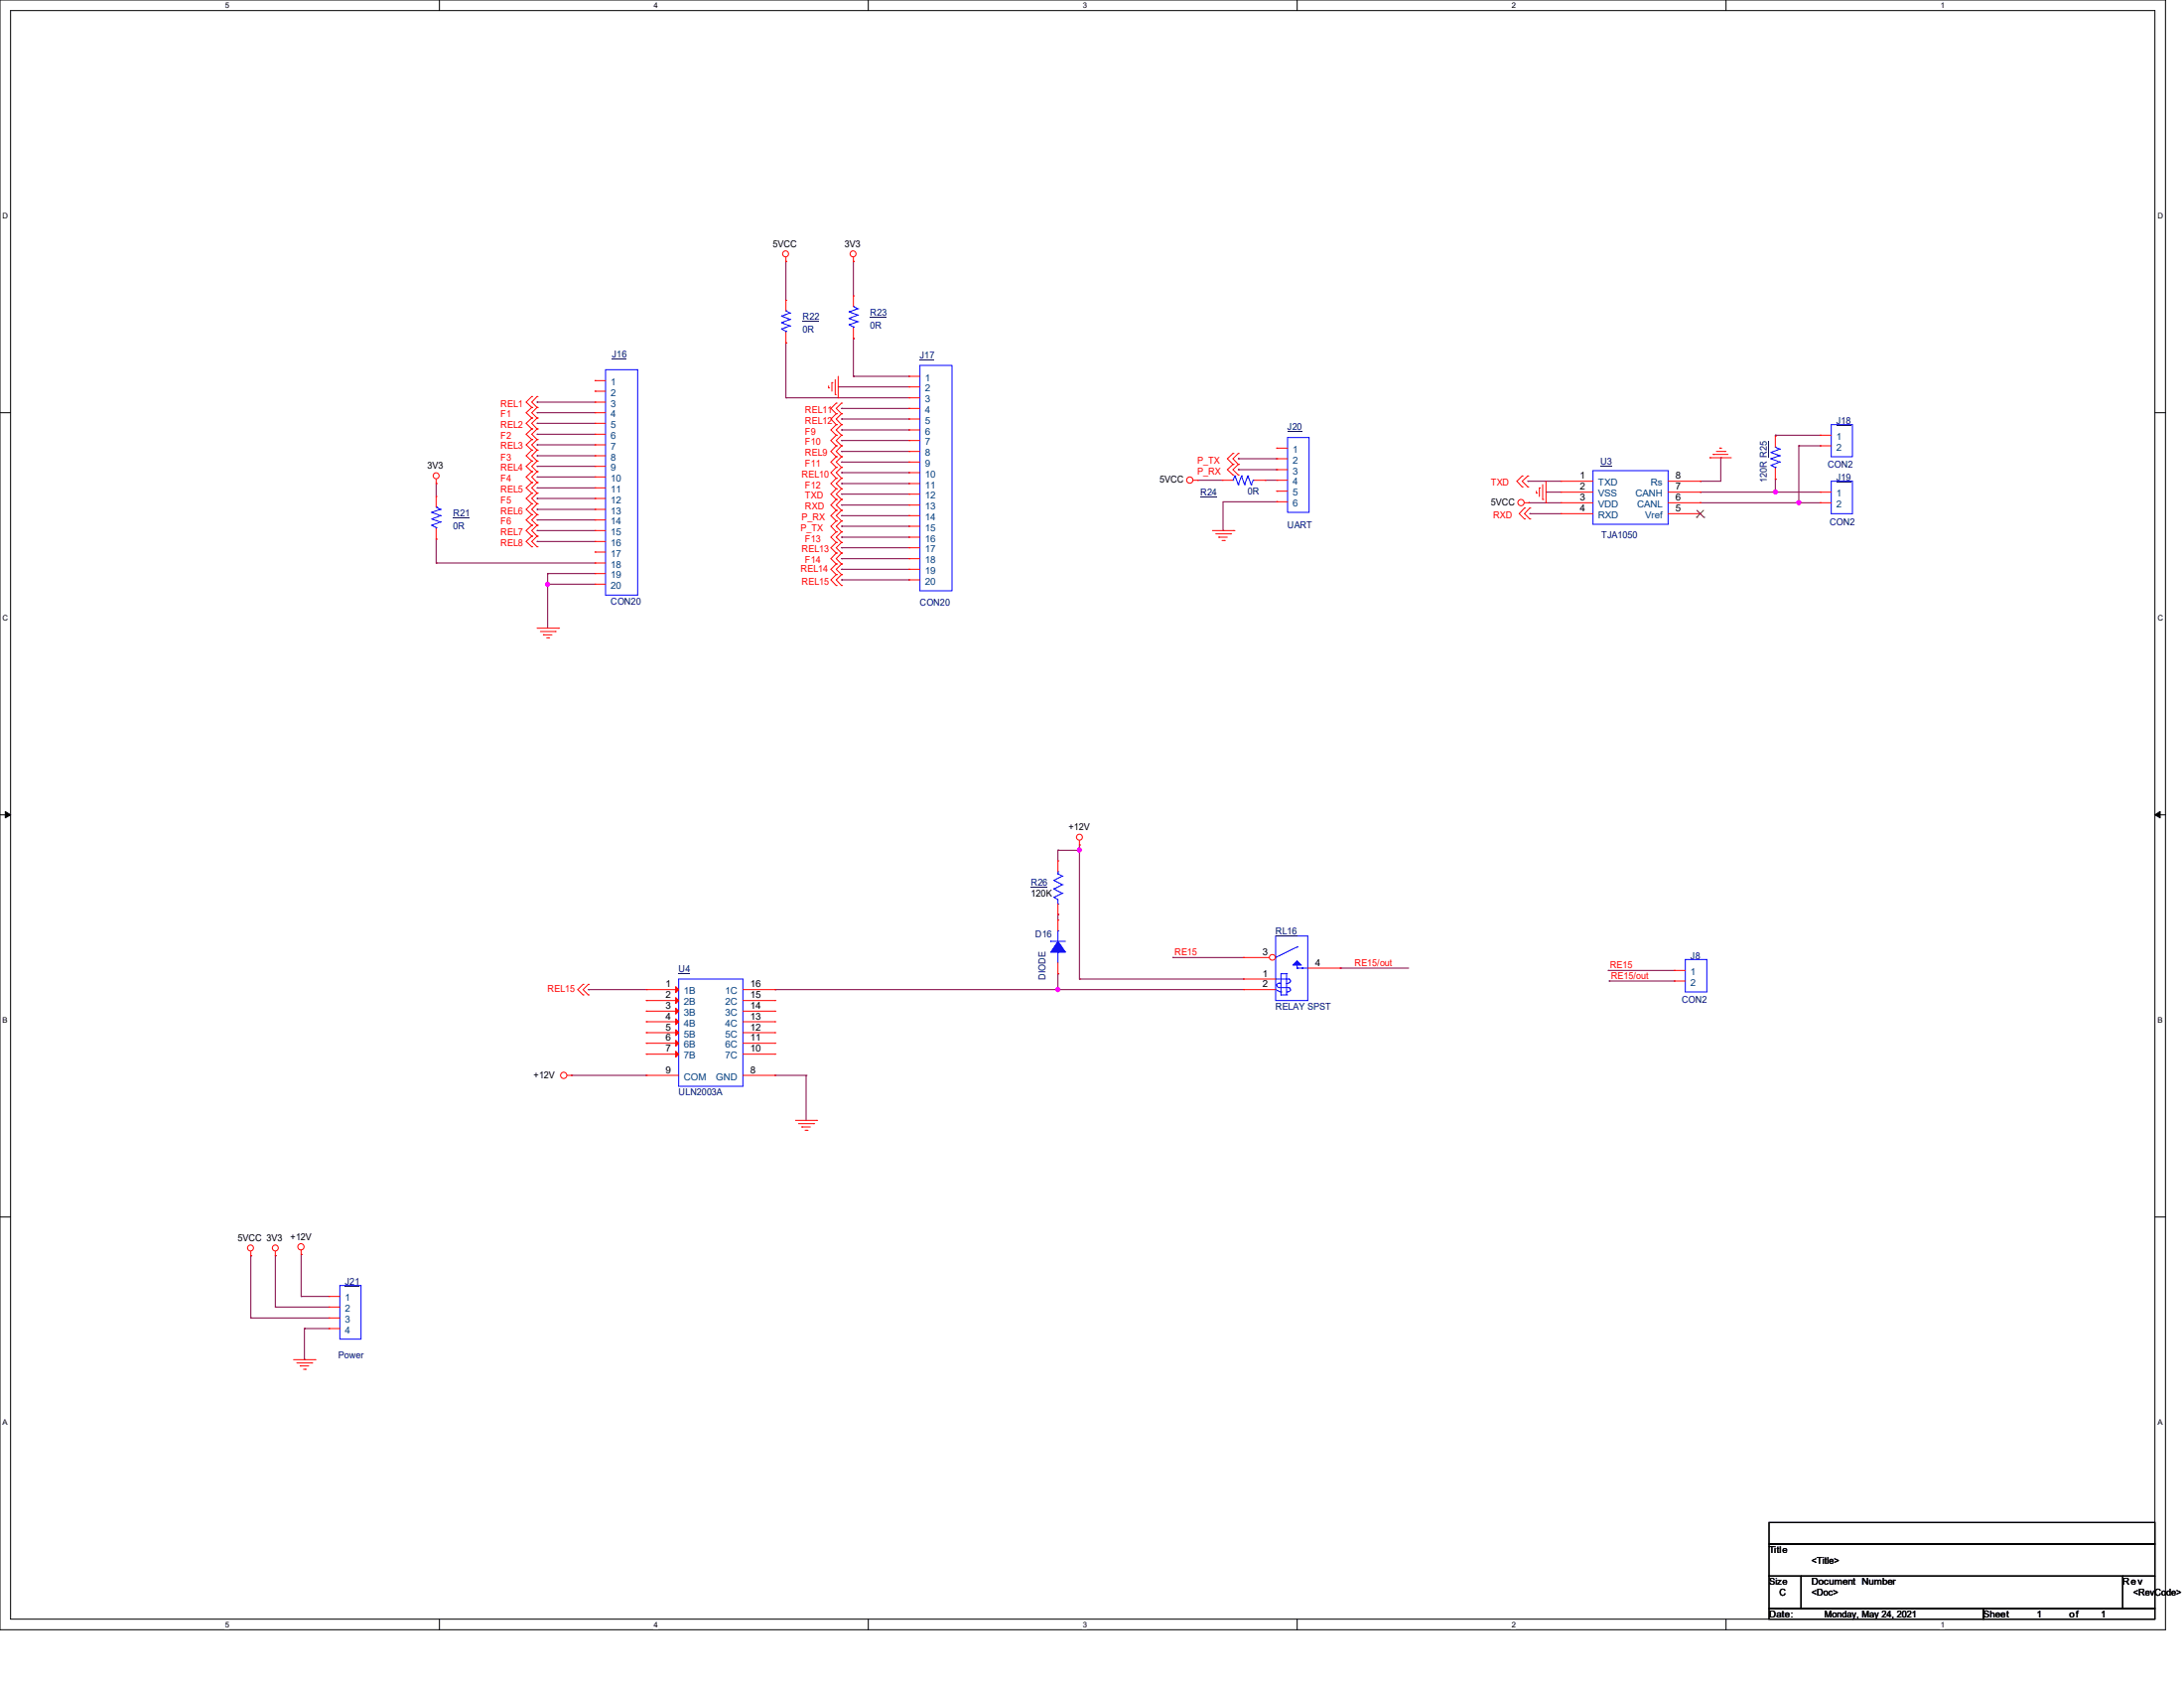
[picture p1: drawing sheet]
<svg xmlns="http://www.w3.org/2000/svg" width="279mm" height="216mm" viewBox="0 0 279 216" stroke-linecap="round" stroke-linejoin="round" font-family="sans-serif">
<path d="M0 0h277v208.4h-277zM1.4 1.4h274.3v205.7h-274.3z" fill="none" stroke="#000" stroke-width=".13"/>
<g fill="#fff">
<path d="M28.8 .1h.5v1.1h-.5z"/>
<path d="M28.8 207.2h.5v1.1h-.5z"/>
</g>
<path d="M56.2 0v1.4M56.2 207.1v1.3" fill="none" stroke="#000" stroke-width=".13"/>
<g fill="#fff">
<path d="M83.7 .1h.5v1.1h-.5z"/>
<path d="M83.7 207.2h.5v1.1h-.5z"/>
</g>
<path d="M111.1 0v1.4M111.1 207.1v1.3" fill="none" stroke="#000" stroke-width=".13"/>
<g fill="#fff">
<path d="M138.5 .1h.6v1.1h-.6z"/>
<path d="M138.5 207.2h.6v1.1h-.6z"/>
</g>
<path d="M165.9 0v1.4M165.9 207.1v1.3" fill="none" stroke="#000" stroke-width=".13"/>
<g fill="#fff">
<path d="M193.4 .1h.5v1.1h-.5z"/>
<path d="M193.4 207.2h.5v1.1h-.5z"/>
</g>
<path d="M220.8 0v1.4M220.8 207.1v1.3" fill="none" stroke="#000" stroke-width=".13"/>
<g fill="#fff">
<path d="M248.2 .1h.6v1.1h-.6z"/>
<path d="M248.2 207.2h.6v1.1h-.6z"/>
<path d="M.3 27.1h.8v1.1h-.8z"/>
<path d="M276 27.1h.7v1.1h-.7z"/>
<path d="M.3 78.5h.8v1.1h-.8z"/>
<path d="M276 78.5h.7v1.1h-.7z"/>
</g>
<path d="M0 52.8h1.4M275.7 52.8h1.3" fill="none" stroke="#000" stroke-width=".13"/>
<g fill="#fff">
<path d="M.3 129.9h.7v1.1h-.7z"/>
<path d="M276 129.9h.6v1.1h-.6z"/>
</g>
<path d="M0 104.2h1.4M275.7 104.2h1.3" fill="none" stroke="#000" stroke-width=".13"/>
<path d="M.7 103.8l.7 .4-.7 .4zM275.7 104.2l.7-.4v.8z" fill="#000" stroke="#000" stroke-width=".13"/>
<g fill="#fff">
<path d="M.3 181.4h.7v1.1h-.7z"/>
<path d="M276 181.4h.6v1.1h-.6z"/>
</g>
<path d="M0 155.7h1.4M275.7 155.7h1.3M226.3 194.7h49.4v2.8h-49.4zM226.3 197.5h49.4v4.1h-49.4zM226.3 201.6h4.1v4.1h-4.1zM226.3 205.7h27.4v1.4h-27.4zM230.4 201.6h41.2v4.1h-41.2zM253.7 205.7h22v1.4h-22zM271.6 201.6h4.1v4.1h-4.1z" fill="none" stroke="#000" stroke-width=".13"/>
<g fill="none" stroke="#800040" stroke-width=".13">
<path d="M100.5 33.4h.1M100.5 33.4v5M109.2 33.4h.1M109.2 33.4v4.4M68.7 51.4h.1M68.7 54.1h.1M68.7 56.9h.1M68.7 59.6h.1M68.7 52.8h.1M68.7 55.5h.1M68.7 58.3h.1M68.7 51.4h7.4"/>
<path d="M68.7 54.1h7.4M68.7 56.9h7.4M68.7 59.6h7.4M68.7 52.8h7.4M68.7 55.5h7.4M68.7 58.3h7.4M100.5 43.9h.1M100.5 50.9h.1M100.5 43.9v7M100.5 50.9h15.8M107.2 49.5h.1M107.2 49.5h9.1"/>
<path d="M107.7 52.2h.1M107.7 55h.1M107.7 57.7h.1M107.7 59.1h.1M107.7 56.3h.1M107.7 53.6h.1M107.7 52.2h8.6M107.7 55h8.6M107.7 57.7h8.6M107.7 59.1h8.6M107.7 56.3h8.6M107.7 53.6h8.6"/>
<path d="M109.2 48.1h.1M109.2 43.3h.1M109.2 43.3v4.8M109.2 48.1h7.1M158.4 58.7h.1M158.4 58.7h4.9M220.1 58.5h.1M220.1 58.5v3.1h-2.6M227.1 55.7h.1M227.1 55.7v.1M227.1 55.7h5.8M230.1 57h.1"/>
<path d="M230.1 57h2.8M230.1 57v7.3M55.8 61.8h.1M55.8 72h.1M55.8 69h.1M55.8 61.8v1.7M55.8 69v3M55.8 72h20.3M68.7 62.4h.1M68.7 65.2h.1M68.7 67.9h.1M68.7 69.3h.1"/>
<path d="M68.7 61h.1M68.7 63.8h.1M68.7 66.5h.1M68.7 62.4h7.4M68.7 65.2h7.4M68.7 67.9h7.4M68.7 69.3h7.4M68.7 61h7.4M68.7 63.8h7.4M68.7 66.5h7.4M70.1 73.4h.1M70.1 74.7h.1"/>
<path d="M70.1 73.4v6.9M70.1 73.4h6M70.1 74.7h6M107.7 63.2h.1M107.7 64.6h.1M107.7 60.5h.1M107.7 61.8h.1M107.7 67.3h.1M107.7 68.7h.1M107.7 71.5h.1M107.7 74.2h.1M107.7 72.8h.1"/>
<path d="M107.7 70.1h.1M107.7 66h.1M107.7 63.2h8.6M107.7 64.6h8.6M107.7 60.5h8.6M107.7 61.8h8.6M107.7 67.3h8.6M107.7 68.7h8.6M107.7 71.5h8.6M107.7 74.2h8.6M107.7 72.8h8.6M107.7 70.1h8.6"/>
<path d="M107.7 66h8.6M153.2 61.4h.1M153.2 61.4h3.1M156.5 67.9h.1M158.4 60.1h.1M158.4 60.1h4.9M161.8 61.4h.1M161.8 61.4h1.5M163.3 64.2h.1M163.3 64.2h-6.8v3.7M195.5 61.6h.1M195.5 61.6h4.2"/>
<path d="M195.6 64.3h.1M195.6 64.3h4.1M195.7 65.7h.1M195.7 65.7h4M197.8 62.9h.1M197.8 62.9h1.9M217.5 61.6h.1M217.5 62.9h.1M217.5 64.3h.1M217.5 62.9h15.4M217.5 64.3h15.4M227.1 62.9h.1"/>
<path d="M227.1 61.3h.1M227.1 61.3v1.6M230.1 64.3h.1M135.3 108.8h.1M135.3 117h.1M135.3 108.8v1.3M135.3 117v.7M135.3 108.8h2.8M138.1 108.8h.1M138.1 108.1h.1M138.1 108.1v17.1M73.1 137.5h.1"/>
<path d="M73.1 137.5h9.6M75.3 126.6h.1M75.3 126.6h7.4M99.1 137.5h.1M99.1 126.6h.1M99.1 137.5h4M99.1 126.6h60M103.1 137.5h.1M103.1 137.5v5.8M135.3 124.5h.1M135.3 126.6h.1M135.3 124.5v2.1"/>
<path d="M138.1 125.2h.1M138.1 125.2h21M150 122.5h.1M150 122.5h9.1M171.4 123.8h.1M171.4 123.8h8.8M205.7 124.1h.1M205.7 124.1h8.5M205.9 125.5h.1M205.9 125.5h8.3M32.1 168.6h.1M32.1 160.6h.1"/>
<path d="M32.1 168.6h10M32.1 160.6v8M35.2 167.2h.1M35.2 160.6h.1M35.2 167.2h6.9M35.2 160.6v6.6M38.5 165.8h.1M38.5 160.4h.1M38.5 165.8h3.6M38.5 160.4v5.4M38.9 169.9h.1M38.9 173.9h.1"/>
<path d="M38.9 169.9h3.2M38.9 169.9v4"/>
</g>
<g fill="#f0f" stroke="#f0f" stroke-width=".13">
<circle cx="70.1" cy="74.7" r=".25"/>
<circle cx="227.1" cy="62.9" r=".25"/>
<circle cx="230.1" cy="64.3" r=".25"/>
<circle cx="138.1" cy="108.7" r=".25"/>
<circle cx="135.3" cy="126.6" r=".25"/>
</g>
<g fill="none" stroke="#f00" stroke-width=".13">
<path d="M100.5 33.4h.1M100.5 32.9v.5M109.2 33.4h.1M109.2 32.9v.5M68 50.7h.1M68 52.1h.1M68 53.5h.1M68 54.9h.1M68 56.2h.1M68 57.6h.1M68 59h.1M68 50.7l-.7 .7 .7 .7"/>
<path d="M68 52.1l-.7 .7 .7 .7M68 53.5l-.7 .6 .7 .8M68 54.9l-.7 .6 .7 .7M68 56.2l-.7 .7 .7 .7M68 57.6l-.7 .7 .7 .7M68 59l-.7 .6 .7 .7M68.7 50.7h.1M68.7 52.1h.1M68.7 53.5h.1M68.7 54.9h.1M68.7 56.2h.1M68.7 57.6h.1"/>
<path d="M68.7 59h.1M68.7 50.7l-.7 .7 .7 .7M68.7 52.1l-.7 .7 .7 .7M68.7 53.5l-.7 .6 .7 .8M68.7 54.9l-.7 .6 .7 .7M68.7 56.2l-.7 .7 .7 .7M68.7 57.6l-.7 .7 .7 .7M68.7 59l-.7 .6 .7 .7M106 49.6h.1M106 49.4v.2M106.4 48.9h.1M106.4 48.9v1.1"/>
<path d="M106.8 50.5h.1M106.8 48.6v1.9M107 51.6h.1M107 52.9h.1M107 54.3h.1M107 55.7h.1M107 57h.1M107 58.4h.1M107 59.8h.1M107 51.6l-.7 .6 .7 .7M107 52.9l-.7 .7 .7 .7M107 54.3l-.7 .7 .7 .7"/>
<path d="M107 55.7l-.7 .6 .7 .7M107 57l-.7 .7 .7 .7M107 58.4l-.7 .7 .7 .7M107 59.8l-.7 .7 .7 .7M107.2 50.9h.1M107.2 48.1v2.8M107.7 51.6h.1M107.7 52.9h.1M107.7 54.3h.1M107.7 55.7h.1M107.7 57h.1M107.7 58.4h.1"/>
<path d="M107.7 59.8h.1M107.7 51.6l-.7 .6 .7 .7M107.7 52.9l-.7 .7 .7 .7M107.7 54.3l-.7 .7 .7 .7M107.7 55.7l-.7 .6 .7 .7M107.7 57l-.7 .7 .7 .7M107.7 58.4l-.7 .7 .7 .7M107.7 59.8l-.7 .7 .7 .7M157.7 58h.1M157.7 59.4h.1M157.7 58l-.7 .7 .7 .7M157.7 59.4l-.7 .7 .7 .6"/>
<path d="M158.4 58h.1M158.4 59.4h.1M158.4 58l-.7 .7 .7 .7M158.4 59.4l-.7 .7 .7 .6M218.7 58.5h.1M218.7 58.5h2.8M219.2 58.1h.1M219.2 58.1h1.9M219.6 57.7h1.1M220 57.3h.1M220 57.3h.3M220.7 57.7h.1"/>
<path d="M55.8 61.8h.1M55.8 61.3v.5M68 60.3h.1M68 61.7h.1M68 63.1h.1M68 64.4h.1M68 65.8h.1M68 67.2h.1M68 68.6h.1M68 69.9h.1M68 60.3l-.7 .7 .7 .7M68 61.7l-.7 .7 .7 .7"/>
<path d="M68 63.1l-.7 .7 .7 .6M68 64.4l-.7 .8 .7 .6M68 65.8l-.7 .7 .7 .7M68 67.2l-.7 .7 .7 .7M68 68.6l-.7 .7 .7 .6M68.7 60.3h.1M68.7 61.7h.1M68.7 63.1h.1M68.7 64.4h.1M68.7 65.8h.1M68.7 67.2h.1M68.7 68.6h.1"/>
<path d="M68.7 69.9h.1M68.7 60.3l-.7 .7 .7 .7M68.7 61.7l-.7 .7 .7 .7M68.7 63.1l-.7 .7 .7 .6M68.7 64.4l-.7 .8 .7 .6M68.7 65.8l-.7 .7 .7 .7M68.7 67.2l-.7 .7 .7 .7M68.7 68.6l-.7 .7 .7 .6M107 62.5h.1M107 63.9h.1M107 65.3h.1M107 61.2h.1"/>
<path d="M107 66.6h.1M107 68h.1M107 69.4h.1M107 70.7h.1M107 72.1h.1M107 73.5h.1M107 74.9h.1M107 62.5l-.7 .7 .7 .7M107 63.9l-.7 .7 .7 .7M107 61.2l-.7 .6 .7 .7M107 65.3l-.7 .7 .7 .6M107 66.6l-.7 .7 .7 .7"/>
<path d="M107 68l-.7 .7 .7 .7M107 69.4l-.7 .7 .7 .6M107 70.7l-.7 .8 .7 .6M107 72.1l-.7 .7 .7 .7M107 73.5l-.7 .7 .7 .7M107.7 62.5h.1M107.7 63.9h.1M107.7 65.3h.1M107.7 61.2h.1M107.7 66.6h.1M107.7 68h.1M107.7 69.4h.1"/>
<path d="M107.7 70.7h.1M107.7 72.1h.1M107.7 73.5h.1M107.7 74.9h.1M107.7 62.5l-.7 .7 .7 .7M107.7 63.9l-.7 .7 .7 .7M107.7 61.2l-.7 .6 .7 .7M107.7 65.3l-.7 .7 .7 .6M107.7 66.6l-.7 .7 .7 .7M107.7 68l-.7 .7 .7 .7M107.7 69.4l-.7 .7 .7 .6M107.7 70.7l-.7 .8 .7 .6"/>
<path d="M107.7 72.1l-.7 .7 .7 .7M107.7 73.5l-.7 .7 .7 .7M152.7 61.4h.5M153.2 61.4h.1M155.1 67.9h2.8M155.5 68.3h1.9M155.9 68.7h.1M155.9 68.7h1.1M156.3 69.1h.3M156.6 69.1h.1M157.4 68.3h.1M157.7 60.7h.1"/>
<path d="M157.9 67.9h.1M158.4 60.7h.1M194.7 60.9h.1M194.7 62.3h.1M194.7 60.9l-.6 .7 .6 .7M195 65h.1M195 66.4h.1M195 64.3h.6M195 65l-.6 .7 .6 .7M195.5 60.9h.1M195.5 62.3h.1M195.5 60.9l-.8 .7 .8 .7"/>
<path d="M195.6 64.3h.1M195.7 65h.1M195.7 66.4h.1M195.7 65l-.7 .7 .7 .7M196.6 63.1h.1M196.6 62.8v.3M196.9 62.4h.1M196.9 62.4v1.1M197.4 63.9h.1M197.4 62v1.9M197.8 64.3h.1M197.8 61.6v2.7"/>
<path d="M68.7 80.3h2.8M69.1 80.8h1.9M69.5 81.2h.1M69.5 81.2h1.1M69.9 81.6h.3M70.2 81.6h.1M71 80.8h.1M71.5 80.3h.1M138.1 108.1h.1M138.1 107.5v.6M72.6 137.5h.5M73.1 137.5h.1"/>
<path d="M74.6 125.9h.1M74.6 127.3h.1M74.6 125.9l-.7 .7 .7 .7M75.3 125.9h.1M75.3 127.3h.1M75.3 125.9l-.7 .7 .7 .7M38.5 159.9v.5M101.8 143.3h2.7M102.2 143.7h1.9M102.6 144.1h.1M102.6 144.1h1.1M103 144.6h.3"/>
<path d="M103.3 144.6h.1M104.1 143.7h.1M104.5 143.3h.1M32.1 160.6h.1M32.1 160.1v.5M35.2 160.6h.1M35.2 160.1v.5M37.5 173.9h2.8M38 174.3h1.9M38.4 174.7h.1M38.4 174.7h1.1M38.5 160.4h.1"/>
<path d="M38.8 175.1h.3M39.1 175.1h.1M39.9 174.3h.1M40.3 173.9h.1"/>
<circle cx="100.5" cy="32.5" r=".38"/>
<circle cx="109.1" cy="32.5" r=".38"/>
<circle cx="55.8" cy="60.9" r=".38"/>
<circle cx="152.2" cy="61.4" r=".4"/>
<circle cx="194.6" cy="64.3" r=".4"/>
<circle cx="138.1" cy="107.1" r=".38"/>
<circle cx="72.1" cy="137.5" r=".4"/>
<circle cx="32" cy="159.6" r=".38"/>
<circle cx="35.2" cy="159.6" r=".38"/>
<circle cx="38.5" cy="159.5" r=".4"/>
</g>
<path d="M164.7 56h2.8v9.5h-2.8z" fill="none" stroke="#00f" stroke-width=".13"/>
<path d="M164.7 55.2h1.9h-1.9z" fill="#000080"/>
<g fill="none" stroke="#f00" stroke-width=".13">
<path d="M163.3 57.3h.1M163.3 58.7h.1M163.3 57.3h1.4M163.3 58.7h1.4M55.8 63.5h.1M55.8 69h.1M55.8 63.5v1.4M55.8 67.6v1.4M163.3 60.1h.1M163.3 61.4h.1M163.3 62.8h.1M163.3 64.2h.1"/>
<path d="M163.3 60.1h1.4M163.3 61.4h1.4M163.3 62.8h1.4M163.3 64.2h1.4"/>
</g>
<g fill="none" stroke="#00f" stroke-width=".13">
<path d="M55.2 67.2h.1M55.2 66.4h.1M55.2 65.5h.1M55.2 67.2l.6 .3M55.2 66.4l1.1 .4M55.2 65.5l1.1 .5M55.8 64.9h.1M55.8 67.5h.1M55.8 64.9l.5 .3M55.8 67.5v.1M56.3 66.8h.1M56.3 66h.1"/>
<path d="M56.3 65.2h.1M56.3 66.8l-1.1 .4M56.3 66l-1.1 .4M56.3 65.2l-1.1 .3M86.8 125.2h8.2v13.7h-8.2z"/>
</g>
<path d="M58 66.2h2.1" fill="none" stroke="#000080" stroke-width=".13"/>
<path d="M86.8 124.4h1.5v.1h-1.5z" fill="#000080"/>
<g fill="#f00" stroke="#f00" stroke-width=".13">
<path d="M86.4 126.2l.4 .4-.4 .4z"/>
<path d="M86.4 127.6l.4 .4-.4 .4z"/>
<path d="M86.4 128.9l.4 .4-.4 .4z"/>
<path d="M86.4 130.3l.4 .4-.4 .4z"/>
<path d="M86.4 131.7l.4 .4-.4 .4z"/>
<path d="M86.4 133.1l.4 .3-.4 .4z"/>
<path d="M86.4 134.5l.4 .3-.4 .4z"/>
</g>
<g fill="none" stroke="#f00" stroke-width=".13">
<path d="M82.7 126.6h.1M82.7 128h.1M82.7 129.3h.1M82.7 130.7h.1M82.7 132.1h.1M82.7 133.4h.1M82.7 134.8h.1M82.7 137.5h.1M82.7 126.6h4.1M82.7 128h4.1M82.7 129.3h4.1M82.7 130.7h4.1"/>
<path d="M82.7 132.1h4.1M82.7 133.4h4.1M82.7 134.8h4.1M82.7 137.5h4.1M95 126.6h4.1M95 128h4.1M95 129.3h4.1M95 130.7h4.1M95 132.1h4.1M95 133.4h4.1M95 134.8h4.1M95 137.5h4.1"/>
<path d="M99.1 126.6h.1M99.1 128h.1M99.1 129.3h.1M99.1 130.7h.1M99.1 132.1h.1M99.1 133.4h.1M99.1 134.8h.1M99.1 137.5h.1"/>
</g>
<path d="M43.5 164.4h2.7v6.9h-2.7z" fill="none" stroke="#00f" stroke-width=".13"/>
<path d="M44.2 164.5h1.8h-1.8z" fill="#000080"/>
<path d="M42.1 165.8h.1M42.1 167.2h.1M42.1 168.6h.1M42.1 169.9h.1M42.1 165.8h1.4M42.1 167.2h1.4M42.1 168.6h1.4M42.1 169.9h1.4" fill="none" stroke="#f00" stroke-width=".13"/>
<path d="M234.3 61.6h2.7v4.1h-2.7z" fill="none" stroke="#00f" stroke-width=".13"/>
<path d="M234.9 61.6h1.9v.1h-1.9z" fill="#000080"/>
<path d="M156.3 61.4h.1M156.3 61.4h1.4M160.4 61.4h1.4M161.8 61.4h.1M232.9 62.9h.1M232.9 64.3h.1M232.9 62.9h1.4M232.9 64.3h1.4" fill="none" stroke="#f00" stroke-width=".13"/>
<g fill="none" stroke="#00f" stroke-width=".13">
<path d="M234.3 54.3h2.7v4.1h-2.7zM157.7 61.4h.1M158 60.9h.1M158 60.9l.4 1.1M158 60.9l-.3 .5M158.4 62h.1M158.8 60.9h.1M158.8 60.9l.4 1.1M158.8 60.9l-.4 1.1M159.2 62h.1M159.6 60.9h.1M159.6 60.9l.5 1.1"/>
<path d="M159.6 60.9l-.4 1.1M160.1 62h.1M160.3 61.4h.1M160.3 61.4l-.2 .6"/>
</g>
<path d="M153.6 63.6h2.1" fill="none" stroke="#000080" stroke-width=".13"/>
<path d="M234.9 54.3h1.9v.1h-1.9z" fill="#000080"/>
<path d="M227.1 55.8h.1M227.1 55.8v1.4M227.1 59.9v1.4M232.9 55.7h.1M232.9 57h.1M232.9 55.7h1.4M232.9 57h1.4M227.1 61.3h.1" fill="none" stroke="#f00" stroke-width=".13"/>
<g fill="none" stroke="#00f" stroke-width=".13">
<path d="M77.5 47.3h4.1v28.8h-4.1zM226.6 59.5h.1M226.6 58.7h.1M226.6 57.9h.1M226.6 59.5l.5 .3M226.6 58.7l1.1 .4M226.6 57.9l1.1 .4M227.1 57.2h.1M227.1 59.8h.1M227.1 57.2l.6 .2M227.1 59.8v.1M227.7 59.1h.1"/>
<path d="M227.7 58.3h.1M227.7 57.4h.1M227.7 59.1l-1.1 .4M227.7 58.3l-1.1 .4M227.7 57.4l-1.1 .5"/>
</g>
<path d="M226.2 56.4v2.1" fill="none" stroke="#000080" stroke-width=".13"/>
<path d="M78.3 45.8h1.9v.1h-1.9z" fill="#000080"/>
<g fill="none" stroke="#f00" stroke-width=".13">
<path d="M76.1 48.7h.1M76.1 50h.1M76.1 51.4h.1M76.1 52.8h.1M76.1 54.1h.1M76.1 55.5h.1M76.1 56.9h.1M76.1 58.3h.1M76.1 59.6h.1M76.1 48.7h1.4M76.1 50h1.4M76.1 51.4h1.4"/>
<path d="M76.1 52.8h1.4M76.1 54.1h1.4M76.1 55.5h1.4M76.1 56.9h1.4M76.1 58.3h1.4M76.1 59.6h1.4M76.1 61h.1M76.1 62.4h.1M76.1 63.8h.1M76.1 65.2h.1M76.1 66.5h.1M76.1 67.9h.1"/>
<path d="M76.1 69.3h.1M76.1 70.6h.1M76.1 72h.1M76.1 73.4h.1M76.1 74.7h.1M76.1 61h1.4M76.1 62.4h1.4M76.1 63.8h1.4M76.1 65.2h1.4M76.1 66.5h1.4M76.1 67.9h1.4M76.1 69.3h1.4"/>
<path d="M76.1 70.6h1.4M76.1 72h1.4M76.1 73.4h1.4M76.1 74.7h1.4"/>
</g>
<path d="M117.7 46.7h4.1v28.9h-4.1z" fill="none" stroke="#00f" stroke-width=".13"/>
<path d="M117.7 46h1.8v.1h-1.8z" fill="#000080"/>
<g fill="none" stroke="#f00" stroke-width=".13">
<path d="M109.2 37.8h.1M109.2 37.8v1.4M109.2 43.3h.1M109.2 42v1.3M116.3 48.1h.1M116.3 49.5h.1M116.3 50.9h.1M116.3 52.2h.1M116.3 53.6h.1M116.3 55h.1M116.3 56.3h.1M116.3 57.7h.1"/>
<path d="M116.3 59.1h.1M116.3 48.1h1.4M116.3 49.5h1.4M116.3 50.9h1.4M116.3 52.2h1.4M116.3 53.6h1.4M116.3 55h1.4M116.3 56.3h1.4M116.3 57.7h1.4M116.3 59.1h1.4M116.3 60.5h.1M116.3 61.8h.1"/>
<path d="M116.3 63.2h.1M116.3 64.6h.1M116.3 66h.1M116.3 67.3h.1M116.3 68.7h.1M116.3 70.1h.1M116.3 71.5h.1M116.3 72.8h.1M116.3 74.2h.1M116.3 60.5h1.4M116.3 61.8h1.4M116.3 63.2h1.4"/>
<path d="M116.3 64.6h1.4M116.3 66h1.4M116.3 67.3h1.4M116.3 68.7h1.4M116.3 70.1h1.4M116.3 71.5h1.4M116.3 72.8h1.4M116.3 74.2h1.4M135.3 117.7h.1M135.3 117h.1M135.3 110.1h.1M135.3 110.1v1.4"/>
<path d="M135.3 115.6v1.4M135.3 117.7v1.3M135.3 124.5h.1M135.3 123.1v1.4"/>
</g>
<g fill="none" stroke="#00f" stroke-width=".13">
<path d="M108.6 39.9h.1M108.6 39.9l1.1 .4M109.2 39.2h.1M109.2 39.2l.5 .3M109.7 39.5h.1M109.7 39.5l-1.1 .4M108.6 41.5h.1M108.6 40.7h.1M108.6 41.5l.6 .3M108.6 40.7l1.1 .4M109.2 41.8h.1M109.2 41.8v.2"/>
<path d="M109.7 41.1h.1M109.7 40.3h.1M109.7 41.1l-1.1 .4M109.7 40.3l-1.1 .4M134.8 113.7h.1M134.8 112.6h.1M134.8 114.8h.1M134.8 114.8l.5 .3v.5M134.8 112.6l1.1 .6M134.8 113.7l1.1 .6M135.3 119h.1M135.3 115.6h.1"/>
<path d="M135.3 111.5h.1M135.3 111.8h.1M135.3 111.5v.3M135.3 119v1.4M135.3 111.8l.6 .3M135.9 113.2h.1M135.9 112.1h.1M135.9 114.3h.1M135.9 113.2l-1.1 .5M135.9 112.1l-1.1 .5M135.9 114.3l-1.1 .5M163.2 119.7h4.1v8.3h-4.1z"/>
<path d="M134.4 120.4h.1M134.4 120.4h1.9M135.3 121.8h.1M135.3 121.8v1.3M163.2 126.6l.2 .1M163.2 125.2h1.6M163.5 126.7l.2 .1M163.6 125.8h.1M163.6 125.8h-.2l-.1 .2 .1 .2 .2 .1M163.6 125.8h.3M163.6 126.3h1.2M163.7 126.9h.2"/>
<path d="M163.9 127.3h.1M163.9 124.5h.1M163.9 126.9h.1M163.9 124.5v2.8M163.9 127.3h.7M163.9 124.5h.7M164.6 127.3h.1M164.6 124.5h.1M164.6 125.8h.1M164.6 126.9h.1M164.6 124.5v2.8M164.6 125.8h.2"/>
<path d="M164.6 126.9h.2M164.8 125.2h.1M164.8 126.3h.1M164.8 125.2l.2 .1 .1 .2-.1 .2h-.2M164.8 126.3l.2 .1 .1 .2-.1 .2h-.2M165.9 121.1h.1M165.9 123.8h.1M165.9 121.1l-2.7 1.4M165.9 123.4v.4M165.9 123.8h1.4M166.6 123.8h.1"/>
</g>
<g fill="#00f" stroke="#00f" stroke-width=".13">
<path d="M165.4 123.4l.5-.5 .6 .5z"/>
<path d="M135.3 120.4l1 1.4h-1.9z" fill-rule="evenodd"/>
</g>
<path d="M111.3 40.5h2.2M131.9 113.5h2.1M163.2 119.7h2.7" fill="none" stroke="#000080" stroke-width=".13"/>
<circle cx="162.8" cy="122.4" r=".37" fill="#fff" stroke="#f00" stroke-width=".13"/>
<g fill="none" stroke="#f00" stroke-width=".13">
<path d="M100.5 38.4h.1M100.5 38.4v1.4M100.5 43.9h.1M100.5 42.5v1.4M159.1 122.5h.1M159.1 125.2h.1M159.1 126.6h.1M159.1 122.5h3.3M159.1 125.2h4.1M159.1 126.6h4.1M167.3 123.8h4.1M171.4 123.8h.1"/>
<path d="M214.2 124.1h.1M214.2 125.5h.1M214.2 124.1h1.4M214.2 125.5h1.4"/>
</g>
<g fill="none" stroke="#00f" stroke-width=".13">
<path d="M100.5 39.8h.1M100.5 39.8l.5 .2M100 42.1h.1M100 41.3h.1M100 40.4h.1M100 42.1l.5 .3M100 41.3l1 .4M100 40.4l1 .5M100.5 42.4h.1M100.5 42.4v.1M101 41.7h.1M101 40.9h.1"/>
<path d="M101 40h.1M101 41.7l-1 .4M101 40.9l-1 .4M101 40l-1 .4M203.8 60.2h9.6v6.9h-9.6zM215.6 122.7h2.8v4.2h-2.8z"/>
</g>
<path d="M102.7 41.1h2.1" fill="none" stroke="#000080" stroke-width=".13"/>
<path d="M204.8 59.6h1.4h-1.4z" fill="#000080"/>
<g fill="none" stroke="#f00" stroke-width=".13">
<path d="M199.7 62.9h.1M199.7 65.7h.1M199.7 61.6h.1M199.7 64.3h.1M199.7 64.3h4.1M199.7 62.9h4.1M199.7 65.7h4.1M199.7 61.6h4.1M213.4 64.3h4.1M213.4 62.9h4.1M213.4 65.7h4.1M213.4 61.6h4.1"/>
<path d="M217.5 64.3h.1M217.5 62.9h.1M217.5 65.7h.1M217.5 61.6h.1"/>
</g>
<path d="M217 66.2h.1M217.1 65.3l.9 .9M217.9 65.3l-.9 .9M218 66.2h.1" fill="none" stroke="#804000" stroke-width=".13"/>
<g fill="#f0f" stroke="#f0f" stroke-width=".13">
<circle cx="70.1" cy="74.7" r=".25"/>
<circle cx="227.1" cy="62.9" r=".25"/>
<circle cx="230.1" cy="64.3" r=".25"/>
<circle cx="138.1" cy="108.7" r=".25"/>
<circle cx="135.3" cy="126.6" r=".25"/>
</g>
<g font-size="1.2">
<text x="98.9" y="31.6">5VCC</text>
<text x="108.1" y="31.6">3V3</text>
<text x="54.7" y="60">3V3</text>
<text x="148.4" y="61.8">5VCC</text>
<text x="190.7" y="64.6">5VCC</text>
<text x="202.1" y="62.7">2</text>
<text x="202.1" y="65.4">4</text>
<text x="202.1" y="61.3">1</text>
<text x="202.1" y="64">3</text>
<text x="214.4" y="64">6</text>
<text x="214.4" y="62.7">7</text>
<text x="214.4" y="65.4">5</text>
<text x="214.4" y="61.3">8</text>
<text x="136.7" y="106.2">+12V</text>
<text x="131.9" y="114.7">120K</text>
<text x="161.5" y="122.2">3</text>
<text x="161.5" y="124.9">1</text>
<text x="168.3" y="123.5">4</text>
<text x="85.2" y="126.3">1</text>
<text x="85.2" y="127.7">2</text>
<text x="85.2" y="129">3</text>
<text x="85.2" y="130.4">4</text>
<text x="85.2" y="131.8">5</text>
<text x="96" y="126.3">16</text>
<text x="96" y="127.7">15</text>
<text x="96" y="129">14</text>
<text x="96" y="130.4">13</text>
<text x="96" y="131.8">12</text>
<text x="161.5" y="126.3">2</text>
<text x="68.3" y="137.9">+12V</text>
<text x="85.2" y="133.1">6</text>
<text x="85.2" y="134.5">7</text>
<text x="85.2" y="137.2">9</text>
<text x="96" y="133.1">11</text>
<text x="96" y="134.5">10</text>
<text x="96" y="137.2">8</text>
<text x="30.4" y="158.7">5VCC 3V3</text>
<text x="37.2" y="158.6">+12V</text>
<text x="226.3" y="198.6">Title</text>
<text x="226.3" y="202.7">Size</text>
<text x="231.8" y="200">&lt;Title&gt;</text>
<text x="231.8" y="202.7">Document Number</text>
<text x="271.6" y="202.7">Rev</text>
<text x="226.3" y="206.9">Date:</text>
<text x="227.7" y="204.1">C</text>
<text x="231.8" y="204.1">&lt;Doc&gt;</text>
<text x="233.4" y="206.9">Monday, May 24, 2021</text>
<text x="253.7" y="206.9">Sheet</text>
<text x="260.6" y="206.9">1</text>
<text x="264.7" y="206.9">of</text>
<text x="268.8" y="206.9">1</text>
<text x="272.9" y="204.1">&lt;RevCode&gt;</text>
</g>
<g font-size="1.2" fill="#000080">
<text x="102.7" y="40.9">R22</text>
<text x="111.3" y="40.3">R23</text>
<text x="111.3" y="42">0R</text>
<text x="78.3" y="45.7">J16</text>
<text x="102.7" y="42.5">0R</text>
<text x="117.7" y="45.8">J17</text>
<text x="164.7" y="55">J20</text>
<text x="204.8" y="59.4">U3</text>
<text x="233.8" y="59.8">CON2</text>
<text x="234.9" y="54.2">J18</text>
<text x="58" y="66">R21</text>
<text x="153.6" y="63.4">R24</text>
<text x="159.6" y="63.2">0R</text>
<text x="226.1" y="61.7" transform="rotate(-90 226.1 61.7)">120R R25</text>
<text x="234.9" y="61.5">J19</text>
<text x="58" y="67.6">0R</text>
<text x="164.7" y="67.5">UART</text>
<text x="204.9" y="68.9">TJA1050</text>
<text x="234.1" y="67.2">CON2</text>
<text x="78.1" y="77.4">CON20</text>
<text x="117.7" y="77.5">CON20</text>
<text x="131.9" y="113.3">R26</text>
<text x="132.5" y="119.9">D16</text>
<text x="163.2" y="119.5">RL16</text>
<text x="86.8" y="124.3">U4</text>
<text x="133.8" y="125.3" transform="rotate(-90 133.8 125.3)">DIODE</text>
<text x="216.3" y="122.6">J8</text>
<text x="163.2" y="129.1">RELAY SPST</text>
<text x="215.2" y="128.3">CON2</text>
<text x="86.8" y="140.1">ULN2003A</text>
<text x="44.2" y="164.3">J21</text>
<text x="43.3" y="173.7">Power</text>
</g>
<g font-size="1.2" fill="#f00">
<text x="64" y="52">REL1</text>
<text x="64" y="53.4">F1</text>
<text x="103" y="52.8">REL11</text>
<text x="64" y="54.7">REL2</text>
<text x="64" y="56.1">F2</text>
<text x="64" y="57.4">REL3</text>
<text x="64" y="58.9">F3</text>
<text x="103" y="54.2">REL12</text>
<text x="103" y="55.6">F9</text>
<text x="103" y="56.9">F10</text>
<text x="103" y="58.3">REL9</text>
<text x="103" y="59.7">F11</text>
<text x="153.2" y="59.3">P_TX</text>
<text x="64" y="60.2">REL4</text>
<text x="64" y="61.6">F4</text>
<text x="64" y="63">REL5</text>
<text x="64" y="64.3">F5</text>
<text x="64" y="65.7">REL6</text>
<text x="102.6" y="61">REL10</text>
<text x="103" y="63.8">TXD</text>
<text x="103" y="65.2">RXD</text>
<text x="103" y="62.4">F12</text>
<text x="153.2" y="60.7">P_RX</text>
<text x="190.7" y="62.1">TXD</text>
<text x="64" y="67.1">F6</text>
<text x="64" y="68.5">REL7</text>
<text x="64" y="69.8">REL8</text>
<text x="102.4" y="67.9">P_TX</text>
<text x="102.6" y="66.5">P_RX</text>
<text x="102.6" y="70.7">REL13</text>
<text x="103" y="69.3">F13</text>
<text x="191" y="66.3">RXD</text>
<text x="102.4" y="73.2">REL14</text>
<text x="102.6" y="74.8">REL15</text>
<text x="103" y="72.1">F14</text>
<text x="150.3" y="122.2">RE15</text>
<text x="173.3" y="123.6">RE15/out</text>
<text x="206" y="123.9">RE15</text>
<text x="206.1" y="125.2">RE15/out</text>
<text x="70.1" y="126.9">REL15</text>
</g>
<g font-size="1.2" fill="#004080">
<text x="78.1" y="49.3">1</text>
<text x="78.1" y="50.6">2</text>
<text x="78.1" y="52">3</text>
<text x="78.1" y="53.4">4</text>
<text x="118.4" y="48.7">1</text>
<text x="118.4" y="50.1">2</text>
<text x="118.4" y="51.5">3</text>
<text x="118.4" y="52.8">4</text>
<text x="78.1" y="54.7">5</text>
<text x="78.1" y="56.1">6</text>
<text x="78.1" y="57.5">7</text>
<text x="78.1" y="58.9">8</text>
<text x="118.4" y="54.2">5</text>
<text x="118.4" y="55.6">6</text>
<text x="118.4" y="56.9">7</text>
<text x="118.4" y="58.3">8</text>
<text x="118.4" y="59.7">9</text>
<text x="165.4" y="57.9">1</text>
<text x="165.4" y="59.3">2</text>
<text x="234.9" y="56.3">1</text>
<text x="234.9" y="57.6">2</text>
<text x="78.1" y="60.2">9</text>
<text x="78.1" y="61.6">10</text>
<text x="78.1" y="63">11</text>
<text x="78.1" y="64.3">12</text>
<text x="78.1" y="65.7">13</text>
<text x="118.4" y="61">10</text>
<text x="118.4" y="62.4">11</text>
<text x="118.4" y="63.8">12</text>
<text x="118.4" y="65.2">13</text>
<text x="165.4" y="60.7">3</text>
<text x="165.4" y="62">4</text>
<text x="165.4" y="63.4">5</text>
<text x="165.4" y="64.8">6</text>
<text x="204.5" y="63.5">VSS</text>
<text x="204.5" y="62.1">TXD</text>
<text x="204.5" y="64.9">VDD</text>
<text x="209.2" y="63.5">CANH</text>
<text x="209.5" y="64.9">CANL</text>
<text x="211.2" y="62.1">Rs</text>
<text x="234.9" y="63.5">1</text>
<text x="234.9" y="64.9">2</text>
<text x="78.1" y="67.1">14</text>
<text x="78.1" y="68.5">15</text>
<text x="78.1" y="69.8">16</text>
<text x="78.1" y="71.2">17</text>
<text x="118.4" y="66.5">14</text>
<text x="118.4" y="67.9">15</text>
<text x="118.4" y="69.3">16</text>
<text x="118.4" y="70.7">17</text>
<text x="204.5" y="66.3">RXD</text>
<text x="210.5" y="66.3">Vref</text>
<text x="78.1" y="72.6">18</text>
<text x="78.1" y="74">19</text>
<text x="78.1" y="75.3">20</text>
<text x="118.4" y="72.1">18</text>
<text x="118.4" y="73.4">19</text>
<text x="118.4" y="74.8">20</text>
<text x="216.3" y="124.7">1</text>
<text x="87.5" y="127.2">1B</text>
<text x="87.5" y="128.6">2B</text>
<text x="87.5" y="129.9">3B</text>
<text x="87.5" y="131.3">4B</text>
<text x="92.8" y="127.2">1C</text>
<text x="92.8" y="128.6">2C</text>
<text x="92.8" y="129.9">3C</text>
<text x="92.8" y="131.3">4C</text>
<text x="216.3" y="126.1">2</text>
<text x="87.5" y="132.7">5B</text>
<text x="87.5" y="134">6B</text>
<text x="87.5" y="135.4">7B</text>
<text x="92.8" y="132.7">5C</text>
<text x="92.8" y="134">6C</text>
<text x="92.8" y="135.4">7C</text>
<text x="87.5" y="138.1">COM</text>
<text x="91.6" y="138.1">GND</text>
<text x="44.2" y="166.4">1</text>
<text x="44.2" y="167.8">2</text>
<text x="44.2" y="169.2">3</text>
<text x="44.2" y="170.5">4</text>
</g>
<g font-size="1">
<text x="28.8" y="1">5</text>
<text x="83.7" y="1">4</text>
<text x="138.5" y="1">3</text>
<text x="193.4" y="1">2</text>
<text x="248.2" y="1">1</text>
<text x=".3" y="27.9">D</text>
<text x="276" y="27.9">D</text>
<text x=".3" y="79.4">C</text>
<text x="276" y="79.4">C</text>
<text x=".3" y="130.8">B</text>
<text x="276" y="130.8">B</text>
<text x=".3" y="182.2">A</text>
<text x="276" y="182.2">A</text>
<text x="28.8" y="208.1">5</text>
<text x="83.7" y="208.1">4</text>
<text x="138.5" y="208.1">3</text>
<text x="193.4" y="208.1">2</text>
<text x="248.2" y="208.1">1</text>
</g>
</svg>
